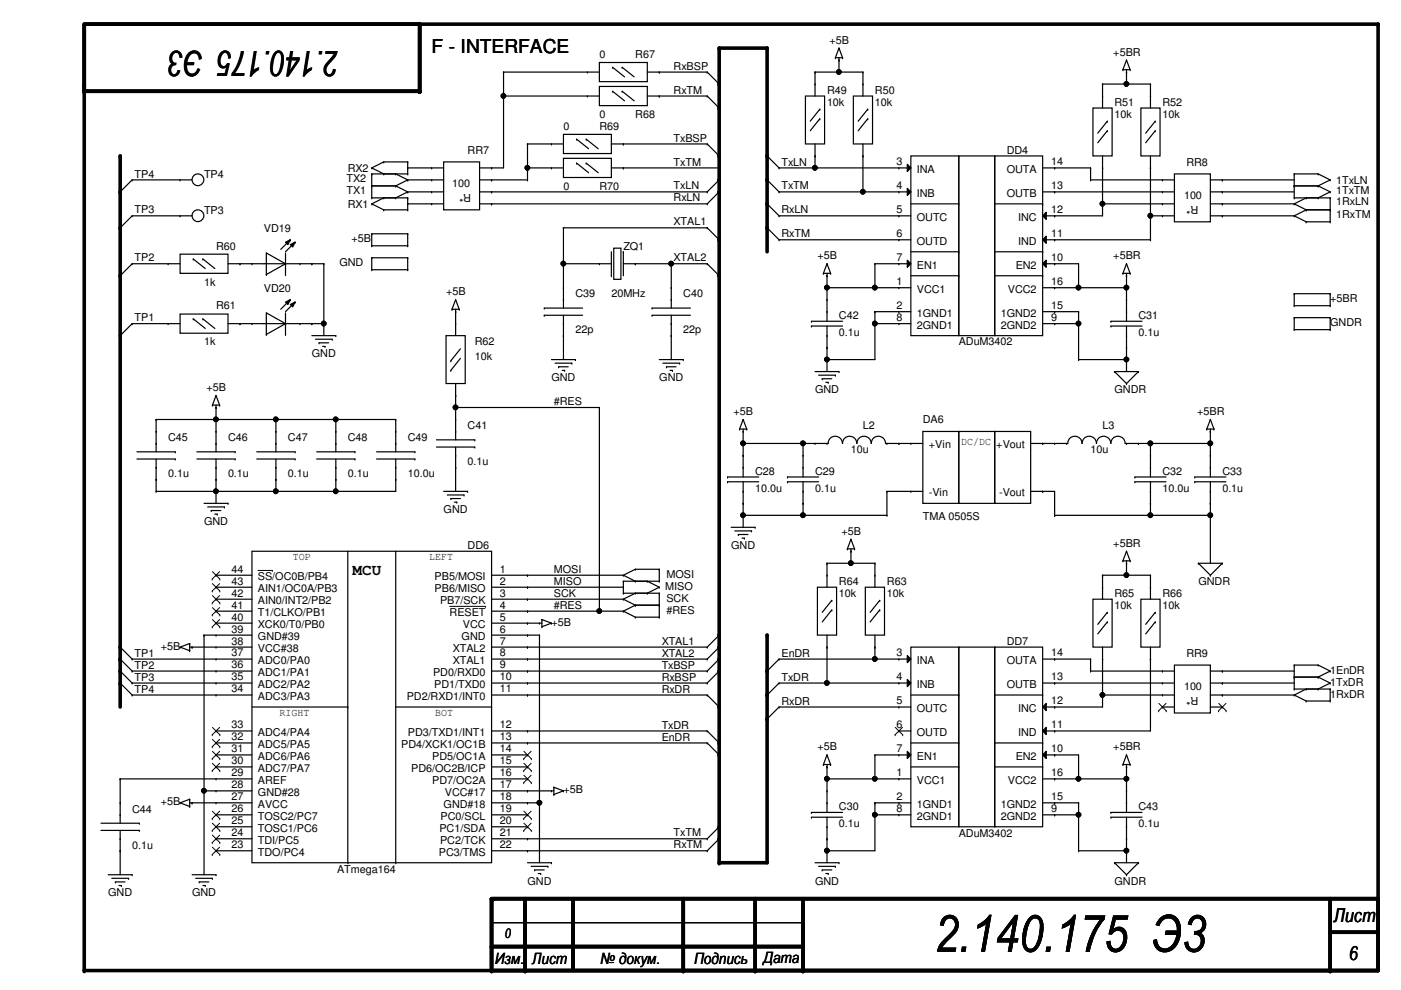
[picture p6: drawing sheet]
<svg xmlns="http://www.w3.org/2000/svg" width="297mm" height="210mm" viewBox="0 0 297 210" stroke-linecap="round" stroke-linejoin="round" font-family="sans-serif">
<g fill="none" stroke="#000" stroke-width=".76">
<path d="M17.9 5.1h274.3v200.7h-274.3v-200.4M89 5.1v14.2h-71.1M25.5 33.1v116.8M162.6 53.4v-43.2h-10.1v172.7h10.1v-48.2M104.2 190.5v15.3M104.5 190.5h187.7M111.3 190.5v15.3M121.5 190.5v15M144.9 190.5v15.3M160.1 190.5v15.3M170.3 190.5v15.3M282 197.7h10.2"/>
<path d="M282 190.5v15.3M104.2 200.7h66.1"/>
</g>
<g fill="#000">
<circle cx="17.9" cy="19.3" r=".38"/>
<circle cx="17.9" cy="17.8" r=".38"/>
<circle cx="89" cy="5.1" r=".38"/>
<circle cx="89" cy="19.3" r=".38"/>
<circle cx="152.5" cy="17.8" r=".38"/>
<circle cx="152.5" cy="10.2" r=".38"/>
<circle cx="162.6" cy="10.2" r=".38"/>
<circle cx="292.2" cy="5.1" r=".38"/>
<circle cx="25.5" cy="33.1" r=".38"/>
<circle cx="152.5" cy="22.9" r=".38"/>
<circle cx="152.5" cy="38.1" r=".38"/>
<circle cx="152.5" cy="33.1" r=".38"/>
<circle cx="162.6" cy="33.1" r=".38"/>
<circle cx="162.6" cy="38.1" r=".38"/>
<circle cx="25.5" cy="58.5" r=".38"/>
<circle cx="25.5" cy="48.3" r=".38"/>
<circle cx="25.5" cy="40.7" r=".38"/>
<circle cx="152.5" cy="50.8" r=".38"/>
<circle cx="152.5" cy="58.5" r=".38"/>
<circle cx="152.5" cy="40.7" r=".38"/>
<circle cx="162.6" cy="43.2" r=".38"/>
<circle cx="162.6" cy="48.3" r=".38"/>
<circle cx="25.5" cy="137.2" r=".38"/>
<circle cx="25.5" cy="139.7" r=".38"/>
<circle cx="152.5" cy="134.7" r=".38"/>
<circle cx="152.5" cy="137.2" r=".38"/>
<circle cx="152.5" cy="139.7" r=".38"/>
<circle cx="162.6" cy="134.7" r=".38"/>
<circle cx="25.5" cy="144.8" r=".38"/>
<circle cx="25.5" cy="142.3" r=".38"/>
<circle cx="152.5" cy="149.9" r=".38"/>
<circle cx="152.5" cy="157.5" r=".38"/>
<circle cx="152.5" cy="142.3" r=".38"/>
<circle cx="162.6" cy="147.4" r=".38"/>
<circle cx="162.6" cy="152.4" r=".38"/>
<circle cx="162.6" cy="142.3" r=".38"/>
<circle cx="152.5" cy="175.3" r=".38"/>
<circle cx="152.5" cy="177.8" r=".38"/>
<circle cx="152.5" cy="160.1" r=".38"/>
<circle cx="104.2" cy="190.5" r=".38"/>
<circle cx="104.5" cy="190.5" r=".38"/>
<circle cx="152.5" cy="182.9" r=".38"/>
<circle cx="282" cy="197.7" r=".38"/>
<circle cx="292.2" cy="190.5" r=".38"/>
<circle cx="17.9" cy="205.8" r=".38"/>
<circle cx="104.2" cy="205.8" r=".38"/>
<circle cx="104.2" cy="200.7" r=".38"/>
<circle cx="111.3" cy="205.8" r=".38"/>
<circle cx="121.5" cy="205.5" r=".38"/>
<circle cx="144.9" cy="205.8" r=".38"/>
<circle cx="160.1" cy="205.8" r=".38"/>
<circle cx="170.3" cy="205.8" r=".38"/>
<circle cx="282" cy="205.8" r=".38"/>
</g>
<g fill="none" stroke="#000" stroke-width=".25">
<path d="M106.8 15.3h.1M106.8 15.3v20.3h-5.1M106.8 15.3h20.3M124.5 15.3h.1M127.1 13.3h10.1v4h-10.1zM127.1 18.3h10.1v4.1h-10.1zM129.9 14.3h.1M129.9 19.3h.1M129.9 14.3l2.5 2M129.9 19.3l2.5 2.1M131.9 14.3h.1M131.9 19.3h.1"/>
<path d="M131.9 14.3l2.5 2M131.9 19.3l2.5 2.1M137.2 15.3h12.7M139.8 15.3h.1M149.9 15.3h.1M149.9 15.3l2.6 2.5M172.8 17.8h.1M172.8 15.3h.1M172.8 15.3h10.2M172.8 15.3v5.1M177.1 12.2h.1M177.1 12.2h1.5"/>
<path d="M177.9 12.7h.1M177.9 10.2h.1M177.9 15.3h.1M177.9 12.2v3.1M177.9 10.2l-.8 2M177.9 10.2l.7 2M178.6 12.2h.1M183 17.8h.1M183 15.3h.1M183 15.3v5.1M233.8 17.8h.1M233.8 17.8v5.1"/>
<path d="M233.8 17.8h10.1M238.1 14.8h.1M238.1 14.8h1.5M238.8 15.3h.1M238.8 12.7h.1M238.8 17.8h.1M238.8 14.8v3M238.8 12.7l-.7 2.1M238.8 12.7l.8 2.1M239.6 14.8h.1M243.9 17.8h.1M243.9 17.8v5.1"/>
<path d="M28 38.1h.1M28 38.1l-2.5 2.6M28 38.1h12.7M38.2 38.1h.1M78.8 39.4h.1M78.8 36.9h.1M78.8 35.6h.1M78.8 39.4h5.1M78.8 36.9v5.1M78.8 36.9h7.6M78.8 35.6l2.6 1.3M81.4 34.3h.1"/>
<path d="M81.4 36.9h.1M81.4 34.3h5M81.4 34.3l-2.6 1.3M83.9 39.4h.1M83.9 36.9h.1M83.9 39.4l2.5 1.3M83.9 36.9l2.5 1.2M86.4 38.1h.1M86.4 36.9h.1M86.4 34.3h.1M86.4 35.6h.1M86.4 34.3v2.6"/>
<path d="M86.4 38.1l-2.5 1.3M86.4 35.6h7.7M86.4 38.1h7.7M91.5 38.1h.1M91.5 35.6h.1M94.1 34.3h7.6v10.2h-7.6zM101.7 38.1h10.1M104.2 35.6h.1M104.2 38.1h.1M106.8 20.4h.1M106.8 20.4h20.3M111.8 30.5h.1"/>
<path d="M111.8 35.6h.1M111.8 38.1h.1M111.8 35.6h7.7M111.8 30.5h7.7M111.8 30.5v7.6M116.9 35.6h.1M116.9 30.5h.1M119.5 33.6h10.1v4h-10.1zM119.5 28.5h10.1v4.1h-10.1zM122.3 34.6h.1M122.3 29.5h.1M122.3 34.6l2.5 2"/>
<path d="M122.3 29.5l2.5 2M124.3 34.6h.1M124.3 29.5h.1M124.3 34.6l2.5 2M124.3 29.5l2.5 2M124.5 20.4h.1M129.6 35.6h22.9v2.5M129.6 30.5h20.3M132.2 35.6h.1M132.2 30.5h.1M137.2 20.4h12.7M139.8 20.4h.1"/>
<path d="M149.9 30.5h.1M149.9 20.4h.1M149.9 30.5l2.6 2.6M149.9 20.4l2.6 2.5M152.5 38.1h.1M152.5 38.1l-2.6 2.6M162.6 33.1h.1M162.6 38.1h.1M162.6 33.1l2.6 2.5M162.6 38.1l2.6 2.6M165.2 35.6h.1M165.2 35.6h27.9"/>
<path d="M170.8 20.4h4v10.1h-4zM172.8 33.1h.1M172.8 35.6h.1M172.8 30.5v5.1M173.8 25.2h.1M173.8 23.2h.1M173.8 25.2l-2 2.5M173.8 23.2l-2 2.5M180.9 20.4h4.1v10.1h-4.1zM183 33.1h.1M183 30.5v10.2M184 25.2h.1"/>
<path d="M184 23.2h.1M184 25.2l-2.1 2.5M184 23.2l-2.1 2.5M190.6 35.6h.1M192.4 34.8l.7 .8-.7 .8zM192.4 39.9l.7 .8-.7 .7zM193.1 33.1h10.2v38.1h-10.2zM203.3 33.1h7.6v38.1h-7.6zM210.9 33.1h10.2v38.1h-10.2zM221.1 35.6h10.1M223.6 35.6h.1M231.2 35.6h.1"/>
<path d="M231.2 38.1h.1M231.2 38.1h17.8M231.2 35.6v2.5M231.7 22.9h4.1v10.2h-4.1zM233.8 35.6h.1M233.8 20.4h.1M233.8 33.1v12.7h-12.7M234.8 27.7h.1M234.8 25.7h.1M234.8 27.7l-2.1 2.6M234.8 25.7l-2.1 2.5M241.9 22.9h4.1v10.2h-4.1z"/>
<path d="M243.9 35.6h.1M243.9 20.4h.1M243.9 33.1v17.7M244.9 27.7h.1M244.9 25.7h.1M244.9 27.7l-2 2.6M244.9 25.7l-2 2.5M246.5 38.1h.1M249 36.9h7.6v10.1h-7.6zM256.6 38.1h17.8M259.2 38.1h.1M274.4 36.9h.1"/>
<path d="M274.4 39.4h.1M274.4 39.4h5.1M274.4 36.9h5.1M274.4 36.9v5.1M279.5 39.4h.1M279.5 36.9h.1M279.5 36.9l2.5 1.2M279.5 39.4l2.5 1.3M282 38.1h.1M282 38.1l-2.5 1.3M25.5 40.7h.1M25.5 48.3h.1"/>
<path d="M25.5 58.5h.1M28 55.9h.1M28 45.8h.1M28 45.8l-2.5 2.5M28 55.9l-2.5 2.6M28 55.9h10.2M28 45.8h12.7M35.6 55.9h.1M38.2 53.9h10.1v4.1h-10.1zM38.2 45.8h.1M41 54.9h.1M41 54.9l2.5 2"/>
<path d="M43 54.9h.1M43 54.9l2.5 2M48.3 55.9h20.4M50.9 55.9h.1M53.4 55.9h.1M56.5 58.2h.1M60.5 51.4l1-.6-.5 1.1zM60.5 55.9h.1M60.5 58.2h.1M60.5 55.9l-4-2.3v4.6M60.5 53.6v4.6M60.5 55.9l-4 2.3"/>
<path d="M61.5 51.9l1.1-.5-.5 1zM61.5 50.8h.1M61.5 50.8l-2 2.1M62.6 51.4h.1M62.6 51.4l-2.1 2M63.6 55.9h.1M66.1 55.9h.1M68.7 55.9h.1M68.7 55.9v15.3M78.8 43.2h.1M78.8 42h.1M78.8 52.1h.1"/>
<path d="M78.8 49.6h.1M78.8 57.2h.1M78.8 54.7h.1M78.8 42h7.6M78.8 43.2l2.6 1.3M78.8 49.6v2.5M78.8 54.7v2.5M78.8 52.1h7.6M78.8 49.6h7.6M78.8 57.2h7.6M78.8 54.7h7.6M81.4 42h.1"/>
<path d="M81.4 44.5h.1M81.4 42l-2.6 1.2M81.4 44.5h5M83.9 42h.1M86.4 44.5h.1M86.4 42h.1M86.4 40.7h.1M86.4 49.6h.1M86.4 52.1h.1M86.4 54.7h.1M86.4 57.2h.1M86.4 43.2h.1"/>
<path d="M86.4 42v2.5M86.4 49.6v2.5M86.4 54.7v2.5M86.4 40.7l-2.5 1.3M86.4 43.2h7.7M86.4 40.7h7.7M91.5 43.2h.1M91.5 40.7h.1M101.7 43.2h48.2M101.7 40.7h48.2M104.2 40.7h.1M104.2 43.2h.1"/>
<path d="M119.5 55.9h.1M119.5 48.3h.1M119.5 55.9h10.1M119.5 48.3v17M119.5 48.3h30.4M127.1 55.9h.1M129.6 58.5h.1M129.6 53.4v5.1M130.1 52.6h1.6v6.6h-1.6zM132.2 53.4h.1M132.2 53.4v5.1M132.2 55.9h17.7"/>
<path d="M134.7 55.9h.1M142.3 55.9h.1M142.3 55.9v9.4M149.9 48.3h.1M149.9 55.9h.1M149.9 43.2h.1M149.9 40.7h.1M149.9 48.3l2.6 2.5M149.9 55.9l2.6 2.6M152.5 40.7l-2.6 2.5M162.6 43.2h.1M162.6 48.3h.1"/>
<path d="M162.6 43.2l2.6 2.6M162.6 48.3l2.6 2.5M165.2 50.8h.1M165.2 40.7h.1M165.2 45.8h.1M165.2 40.7h27.9M165.2 45.8h27.9M165.2 50.8h27.9M174.6 58h.1M174.6 58h1.5M175.3 58.5h.1M175.3 55.9h.1"/>
<path d="M175.3 58v10.1M175.3 55.9l-.7 2.1M175.3 55.9l.8 2.1M176.1 58h.1M183 40.7h.1M185.5 55.9h.1M185.5 55.9h7.6M185.5 55.9v5.1M190.6 40.7h.1M190.6 45.8h.1M190.6 50.8h.1M190.6 55.9h.1"/>
<path d="M192.4 55.2l.7 .7-.7 .8zM193.1 43.2h10.2M193.1 53.4h10.2M193.1 58.5h10.2M203.3 43.2h.1M203.3 53.4h.1M203.3 58.5h.1M210.9 43.2h10.2M210.9 53.4h10.2M210.9 58.5h10.2M221.1 45.8l.7-.8v1.5zM221.1 50.8l.7-.7v1.5z"/>
<path d="M221.1 55.9l.7-.7v1.5zM221.1 43.2h.1M221.1 53.4h.1M221.1 58.5h.1M221.1 55.9h7.6v5.1M221.1 40.7h27.9M221.1 50.8h22.8M223.6 45.8h.1M223.6 50.8h.1M223.6 55.9h.1M223.6 40.7h.1M233.8 43.2h.1"/>
<path d="M233.8 43.2h15.2M238.1 58h.1M238.1 58h1.5M238.8 58.5h.1M238.8 55.9h.1M238.8 58v10.1M238.8 55.9l-.7 2.1M238.8 55.9l.8 2.1M239.6 58h.1M243.9 50.8h.1M243.9 45.8h.1M243.9 45.8h5.1"/>
<path d="M246.5 40.7h.1M246.5 43.2h.1M246.5 45.8h.1M256.6 43.2h17.8M256.6 40.7h17.8M256.6 45.8h17.8M259.2 45.8h.1M259.2 43.2h.1M259.2 40.7h.1M274.4 43.2h.1M274.4 45.8h.1M274.4 42h.1"/>
<path d="M274.4 42h7.6M274.4 43.2l2.5 1.3M274.4 45.8l2.5 1.2M276.9 44.5h.1M276.9 42h.1M276.9 47h.1M276.9 44.5h5.1M276.9 42l-2.5 1.2M276.9 47h5.1M276.9 44.5l-2.5 1.3M279.5 42h.1M282 44.5h.1"/>
<path d="M282 42h.1M282 47h.1M282 40.7h.1M282 42v5M282 40.7l-2.5 1.3M25.5 71.2h.1M28 68.6h.1M28 68.6l-2.5 2.6M28 68.6h10.2M35.6 68.6h.1M38.2 66.6h10.1v4.1h-10.1zM41 67.6h.1"/>
<path d="M41 67.6l2.5 2M43 67.6h.1M43 67.6l2.5 2M48.3 68.6h20.4M50.9 68.6h.1M53.4 68.6h.1M56.5 70.9h.1M60.5 64.1l1-.6-.5 1.1zM60.5 68.6h.1M60.5 70.9h.1M60.5 68.6l-4-2.3v4.6M60.5 68.6l-4 2.3"/>
<path d="M60.5 66.3v4.6M61.5 64.6l1.1-.5-.5 1zM61.5 63.5h.1M61.5 63.5l-2 2.1M62.6 64.1h.1M62.6 64.1l-2.1 2M63.6 68.6h.1M66.1 68.6h.1M66.1 71.2h5.1M66.9 71.9h3.5M67.6 72.7h.1M67.6 72.7h2.1"/>
<path d="M68.4 73.4h.5M68.7 68.6h.1M68.9 73.4h.1M70.4 71.9h.1M71.2 71.2h.1M94.6 71.2h4v10.1h-4zM95.6 76.5h.1M95.6 78.5h.1M95.8 65.6h.1M95.8 65.6h1.6M96.6 66.1h.1M96.6 63.5h.1"/>
<path d="M96.6 68.6h.1M96.6 65.6v5.6M96.6 63.5l-.8 2.1M96.6 63.5l.8 2.1M97.4 65.6h.1M97.6 74l-2 2.5M97.6 76l-2 2.5M115.4 65.3h.1M115.4 66.8h.1M115.4 65.3h8.1M115.4 66.8h8.1M116.9 76.2h5.1"/>
<path d="M117.7 77h3.5M118.4 77.8h.1M118.4 77.8h2.1M119.2 78.5h.5M119.5 63.5h.1M119.5 68.6h.1M119.5 71.2h.1M119.5 61h.1M119.5 66.8v9.4M119.7 78.5h.1M121.2 77h.1M122 76.2h.1"/>
<path d="M138.3 65.3h.1M138.3 66.8h.1M138.3 65.3h8.1M138.3 66.8h8.1M139.8 76.2h5.1M140.5 77h3.6M141.3 77.8h.1M141.3 77.8h2M142.1 78.5h.5M142.3 63.5h.1M142.3 68.6h.1M142.3 71.2h.1"/>
<path d="M142.3 61h.1M142.3 66.8v9.4M142.6 78.5h.1M144.1 77h.1M144.9 76.2h.1M172 69.1h.1M172 68.1h.1M172 69.1h6.6M172 68.1h6.6M172.8 78.8h5.1M173.6 79.5h3.5M175.3 71.2h.1"/>
<path d="M175.3 66.1h.1M175.3 63.5h.1M175.3 73.7h.1M175.3 61h.1M175.3 76.2h.1M175.3 69.1v9.7M175.3 61h17.8M177.1 79.5h.1M177.9 78.8h.1M185.5 61h.1M185.5 66.1h.1M185.5 68.6h.1"/>
<path d="M185.5 66.1v10.1h-10.2M185.5 66.1h7.6M185.5 68.6h7.6M190.6 61h.1M190.6 66.1h.1M190.6 68.6h.1M221.1 61h17.7M221.1 66.1h7.6M221.1 68.6h7.6M223.6 61h.1M223.6 66.1h.1M223.6 68.6h.1"/>
<path d="M228.7 61h.1M228.7 66.1h.1M228.7 76.2h.1M228.7 68.6h.1M228.7 76.2h10.1M228.7 66.1v10.1M235.5 69.1h.1M235.5 68.1h.1M235.5 69.1h6.6M235.5 68.1h6.6M236.3 78.8h.1M236.3 78.8h5.1"/>
<path d="M236.3 78.8l2.5 2.5M238.8 71.2h.1M238.8 66.1h.1M238.8 63.5h.1M238.8 73.7h.1M238.8 61h.1M238.8 76.2h.1M238.8 69.1v9.7M241.4 78.8h.1M241.4 78.8l-2.6 2.5M274.4 64.8h.1M274.4 62.3h.1"/>
<path d="M274.4 69.9h.1M274.4 67.4h.1M274.4 62.3v2.5M274.4 67.4v2.5M274.4 62.3h7.6M274.4 64.8h7.6M274.4 67.4h7.6M274.4 69.9h7.6M282 62.3h.1M282 64.8h.1M282 67.4h.1M282 69.9h.1"/>
<path d="M282 62.3v2.5M282 67.4v2.5M29 97.3h8.2M29 95.8h8.2M33.1 99.1h.1M33.1 94h.1M33.1 91.5h.1M33.1 88.9h.1M33.1 88.9v6.9M33.1 97.3v6.9M33.1 88.9h50.8M37.2 97.3h.1"/>
<path d="M37.2 95.8h.1M41.7 97.3h8.2M41.7 95.8h8.2M45 85.9h.1M45 85.9h1.6M45.8 86.4h.1M45.8 83.9h.1M45.8 99.1h.1M45.8 94h.1M45.8 91.5h.1M45.8 88.9h.1M45.8 85.9v9.9"/>
<path d="M45.8 97.3v9.4M45.8 83.9l-.8 2M45.8 83.9l.8 2M46.6 85.9h.1M49.9 97.3h.1M49.9 95.8h.1M54.4 97.3h8.2M54.4 95.8h8.2M58.5 99.1h.1M58.5 94h.1M58.5 91.5h.1M58.5 88.9h.1"/>
<path d="M58.5 88.9v6.9M58.5 97.3v6.9M62.6 97.3h.1M62.6 95.8h.1M67.1 97.3h8.2M67.1 95.8h8.2M71.2 99.1h.1M71.2 94h.1M71.2 91.5h.1M71.2 88.9h.1M71.2 88.9v6.9M71.2 97.3v6.9"/>
<path d="M75.3 97.3h.1M75.3 95.8h.1M79.8 97.3h8.2M79.8 95.8h8.2M83.9 99.1h.1M83.9 94h.1M83.9 91.5h.1M83.9 88.9h.1M83.9 97.3v6.9h-50.8M83.9 88.9v6.9M88 97.3h.1M88 95.8h.1"/>
<path d="M92.5 94.8h8.2M92.5 93.3h8.2M96.6 83.9h.1M96.6 96.6h.1M96.6 91.5h.1M96.6 88.9h.1M96.6 99.1h.1M96.6 86.4h.1M96.6 81.3v12M96.6 94.8v9.4M96.6 86.4h30.5M100.7 94.8h.1"/>
<path d="M100.7 93.3h.1M127.1 86.4h.1M127.1 86.4v43.2M156.8 91h.1M156.8 91h1.5M157.6 91.5h.1M157.6 88.9h.1M157.6 99.1h.1M157.6 96.6h.1M157.6 94h18a1.5 1.5 0 0 1 1.5-1.5 1.5 1.5 0 0 1 1.5 1.5 1.52 1.52 0 0 1 1.5-1.5 1.52 1.52 0 0 1 1.5 1.5M157.6 94h.1M157.6 91v10.1"/>
<path d="M157.6 88.9l-.8 2.1M157.6 88.9l.7 2.1M158.3 91h.1M170.3 99.1h.1M170.3 96.6h.1M170.3 94h.1M170.3 94v7.1M172.8 94h.1M174.3 80.3h.1M174.3 80.3h2.1M175.1 81.1h.5M175.3 94h.1"/>
<path d="M175.6 81.1h.1M181.7 94a1.5 1.5 0 0 1 1.5-1.5 1.5 1.5 0 0 1 1.5 1.5 1.52 1.52 0 0 1 1.5-1.5 1.52 1.52 0 0 1 1.5 1.5M187.8 94h7.9M188 94h.1M190.6 94h.1M193.1 94h.1M195.7 91.5h7.6v15.2h-7.6zM203.3 91.5h7.6v15.2h-7.6zM210.9 91.5h7.6v15.2h-7.6zM218.5 94h7.9a1.5 1.5 0 0 1 1.5-1.5 1.5 1.5 0 0 1 1.5 1.5M221.1 94h.1M223.6 94h.1"/>
<path d="M226.1 94h.1M229.4 94a1.5 1.5 0 0 1 1.5-1.5 1.5 1.5 0 0 1 1.5 1.5M232.5 94a1.5 1.5 0 0 1 1.5-1.5 1.5 1.5 0 0 1 1.5 1.5M235.5 94a1.5 1.5 0 0 1 1.5-1.5 1.5 1.5 0 0 1 1.5 1.5M238.6 94h18M238.8 81.3h.1M238.8 94h.1M241.4 94h.1M243.9 99.1h.1M243.9 96.6h.1M243.9 94h.1M243.9 94v7.1"/>
<path d="M255.9 91h.1M255.9 91h1.5M256.6 91.5h.1M256.6 88.9h.1M256.6 99.1h.1M256.6 96.6h.1M256.6 94h.1M256.6 91v10.1M256.6 88.9l-.7 2.1M256.6 88.9l.8 2.1M257.4 91h.1M33.1 101.6h.1"/>
<path d="M33.1 104.2h.1M43.3 106.7h5M44 107.5h3.6M44.8 108.2h.1M44.8 108.2h2M45.5 109h.6M45.8 101.6h.1M45.8 104.2h.1M46.1 109h.1M47.6 107.5h.1M48.3 106.7h.1M53.4 116.9h50.8v66h-50.8z"/>
<path d="M58.5 101.6h.1M58.5 104.2h.1M71.2 101.6h.1M71.2 104.2h.1M73.7 116.9v66M83.9 101.6h.1M83.9 116.9v66M94.1 104.2h5M94.8 104.9h3.6M95.6 105.7h.1M95.6 105.7h2M96.3 106.5h.6"/>
<path d="M96.9 106.5h.1M98.4 104.9h.1M99.1 104.2h.1M154.3 102.2h.1M154.3 101.1h.1M154.3 102.2h6.6M154.3 101.1h6.6M155 111.8h5.1M155.8 112.6h3.5M156.5 113.3h.1M156.5 113.3h2.1M157.3 114.1h.5"/>
<path d="M157.6 104.2h.1M157.6 106.7h.1M157.6 109.3h.1M157.6 102.2v9.6M157.6 109.3h30.4M157.8 114.1h.1M159.3 112.6h.1M160.1 111.8h.1M167 102.2h.1M167 101.1h.1M167 102.2h6.6M167 101.1h6.6"/>
<path d="M170.3 104.2h.1M170.3 106.7h.1M170.3 109.3h.1M170.3 102.2v7.1M175.3 119.4h.1M175.3 119.4v5.1M175.3 119.4h10.2M179.7 116.4h.1M179.7 116.4h1.5M180.4 116.9h.1M180.4 114.3h.1M180.4 119.4h.1"/>
<path d="M180.4 116.4v3M180.4 114.3l-.7 2.1M180.4 114.3l.8 2.1M181.2 116.4h.1M185.5 119.4h.1M185.5 119.4v5.1M188 104.2h.1M188 109.3h.1M188 104.2h7.7M188 104.2v5.1M193.1 104.2h.1M218.5 104.2h5.1v5.1"/>
<path d="M221.1 104.2h.1M223.6 109.3h.1M223.6 109.3h33M238.1 118.9h.1M238.1 118.9h1.5M238.8 119.4h.1M238.8 116.9h.1M238.8 118.9v3.1M238.8 116.9l-.7 2M238.8 116.9l.8 2M239.6 118.9h.1M240.6 102.2h.1"/>
<path d="M240.6 101.1h.1M240.6 102.2h6.6M240.6 101.1h6.6M243.9 104.2h.1M243.9 106.7h.1M243.9 109.3h.1M243.9 102.2v7.1M253.3 102.2h.1M253.3 101.1h.1M253.3 102.2h6.6M253.3 101.1h6.6M254.1 119.4h.1"/>
<path d="M254.1 119.4h5.1M254.1 119.4l2.5 2.6M256.6 104.2h.1M256.6 106.7h.1M256.6 109.3h.1M256.6 102.2v17.2M259.2 119.4h.1M259.2 119.4l-2.6 2.6M25.5 137.2h.1M25.5 139.7h.1M25.5 137.2l2.5 2.5M25.5 139.7l2.5 2.6"/>
<path d="M28 139.7h.1M28 139.7h25.4M38.2 137.2h.1M38.2 137.2l2 .8M40.2 138h.1M40.2 136.4h.1M40.2 136.4v1.6M40.2 137.2h13.2M40.2 136.4l-2 .8M40.7 137.2h.1M43.3 134.7h.1M43.3 134.7h10.1"/>
<path d="M43.3 134.7v50.8M45.8 139.7h.1M45.8 137.2h.1M45.8 134.7h.1M45.8 132.1h.1M45.8 129.6h.1M45.8 127h.1M45.8 124.5h.1M45.8 122h.1M45.8 132.1h7.6M45.8 122h7.6M45.8 124.5h7.6"/>
<path d="M45.8 127h7.6M45.8 129.6h7.6M104.2 132.1h10.7M104.2 137.2h45.7M104.2 139.7h45.7M104.2 122h28M104.2 124.5h28M104.2 127h28M104.2 129.6h28M104.2 134.7h10.2M111.8 122h.1M111.8 124.5h.1"/>
<path d="M111.8 127h.1M111.8 129.6h.1M111.8 132.1h.1M111.8 134.7h.1M111.8 137.2h.1M111.8 139.7h.1M114.4 132.1h.1M114.4 134.7h.1M114.4 134.7v48.2M114.9 131.4h.1M114.9 132.9h.1M114.9 131.4v1.5"/>
<path d="M114.9 131.4l2 .7M116.9 132.1h.1M116.9 132.1l-2 .8M127.1 129.6h.1M132.2 122h.1M132.2 127h.1M132.2 123.2h.1M132.2 125.8h.1M132.2 129.6h.1M132.2 123.2h7.6M132.2 122l2.5 1.2M132.2 125.8h7.6"/>
<path d="M132.2 127l2.5 1.3M132.2 123.2v2.6M132.2 129.6l2.5 1.3M134.7 120.7h.1M134.7 123.2h.1M134.7 125.8h.1M134.7 128.3h.1M134.7 130.9h.1M134.7 120.7l-2.5 1.3M134.7 120.7h5.1M134.7 125.8l-2.5 1.2M134.7 128.3h5.1"/>
<path d="M134.7 128.3l-2.5 1.3M134.7 130.9h5.1M137.2 125.8h.1M137.2 123.2h.1M137.2 123.2l2.6 1.3M139.8 120.7h.1M139.8 123.2h.1M139.8 125.8h.1M139.8 128.3h.1M139.8 124.5h.1M139.8 130.9h.1M139.8 120.7v2.5"/>
<path d="M139.8 125.8v5.1M139.8 124.5l-2.6 1.3M149.9 137.2h.1M149.9 139.7h.1M152.5 134.7l-2.6 2.5M152.5 137.2l-2.6 2.5M152.5 139.7l-2.6 2.6M165.2 139.7h.1M165.2 139.7l-2.6 2.6M165.2 139.7h27.9M173.3 124.5h4.1v10.2h-4.1zM175.3 137.2h.1"/>
<path d="M175.3 122h.1M175.3 134.7v10.1M176.4 129.3h.1M176.4 127.3h.1M176.4 129.3l-2.1 2.6M176.4 127.3l-2.1 2.5M183.5 124.5h4v10.2h-4zM185.5 137.2h.1M185.5 122h.1M185.5 139.7h.1M185.5 134.7v5M186.5 129.3h.1"/>
<path d="M186.5 127.3h.1M186.5 129.3l-2 2.6M186.5 127.3l-2 2.5M190.6 139.7h.1M192.4 139l.7 .7-.7 .8zM193.1 137.2h10.2v38.1h-10.2zM203.3 137.2h7.6v38.1h-7.6zM210.9 137.2h10.2v38.1h-10.2zM221.1 139.7h10.1M223.6 139.7h.1M231.2 139.7h.1M231.2 139.7v2.6"/>
<path d="M231.7 127h4.1v10.2h-4.1zM233.8 139.7h.1M233.8 124.5h.1M233.8 122h.1M233.8 122v5M233.8 137.2v12.7h-12.7M233.8 122h10.1M234.8 131.9h.1M234.8 129.8h.1M234.8 131.9l-2.1 2.5M234.8 129.8l-2.1 2.6M238.8 122h.1"/>
<path d="M241.9 127h4.1v10.2h-4.1zM243.9 139.7h.1M243.9 124.5h.1M243.9 122h.1M243.9 122v5M243.9 137.2v17.8h-22.8M244.9 131.9h.1M244.9 129.8h.1M244.9 131.9l-2 2.5M244.9 129.8l-2 2.6M256.6 122h.1M25.5 144.8h.1"/>
<path d="M25.5 142.3h.1M25.5 144.8l2.5 2.6M25.5 142.3l2.5 2.5M28 142.3h.1M28 144.8h.1M28 147.4h.1M28 147.4h25.4M28 144.8h25.4M28 142.3h25.4M45.8 157.5h.1M45.8 155h.1M45.8 147.4h.1"/>
<path d="M45.8 144.8h.1M45.8 142.3h.1M45.8 157.5h7.6M45.8 155h7.6M53.4 149.9h20.3M73.7 149.9h.1M83.9 149.9h20.3M104.2 149.9h.1M104.2 147.4h45.7M104.2 144.8h45.7M104.2 142.3h45.7M104.2 157.5h45.7"/>
<path d="M104.2 155h45.7M111.8 142.3h.1M111.8 144.8h.1M111.8 147.4h.1M111.8 155h.1M111.8 157.5h.1M149.9 147.4h.1M149.9 155h.1M149.9 157.5h.1M149.9 142.3h.1M149.9 144.8h.1M149.9 147.4l2.6 2.5"/>
<path d="M149.9 155l2.6 2.5M149.9 157.5l2.6 2.6M152.5 142.3l-2.6 2.5M162.6 142.3h.1M162.6 147.4h.1M162.6 152.4h.1M165.2 149.9h.1M165.2 144.8h.1M165.2 144.8l-2.6 2.6M165.2 149.9l-2.6 2.5M165.2 149.9h27.9M165.2 144.8h27.9"/>
<path d="M175.3 144.8h.1M190.6 144.8h.1M190.6 149.9h.1M190.6 155h.1M190.6 155h2.5M192.4 144.1l.7 .7-.7 .8zM192.4 159.3l.7 .8-.7 .7zM193.1 147.4h10.2M193.1 157.5h10.2M203.3 147.4h.1M203.3 157.5h.1M210.9 147.4h10.2"/>
<path d="M210.9 157.5h10.2M221.1 149.9l.7-.8v1.6zM221.1 155l.7-.8v1.5zM221.1 147.4h.1M221.1 157.5h.1M221.1 144.8h27.9M223.6 149.9h.1M223.6 155h.1M223.6 144.8h.1M231.2 142.3h.1M231.2 142.3h17.8M233.8 147.4h.1"/>
<path d="M233.8 147.4h15.2M246.5 142.3h.1M246.5 144.8h.1M246.5 147.4h.1M246.5 149.9h.1M246.5 149.9h2.5M249 141h7.6v10.2h-7.6zM256.6 149.9h2.6M256.6 147.4h17.8M256.6 144.8h17.8M256.6 142.3h17.8M259.2 149.9h.1"/>
<path d="M259.2 147.4h.1M259.2 144.8h.1M259.2 142.3h.1M274.4 147.4h.1M274.4 143.6h.1M274.4 146.1h.1M274.4 141h.1M274.4 141v5.1M274.4 147.4l2.5 1.2M274.4 146.1h7.6M274.4 143.6h5.1M274.4 141h5.1"/>
<path d="M276.9 148.6h.1M276.9 146.1h.1M276.9 148.6h5.1M276.9 146.1l-2.5 1.3M279.5 146.1h.1M279.5 143.6h.1M279.5 141h.1M279.5 143.6l2.5 1.2M279.5 141l2.5 1.3M282 148.6h.1M282 146.1h.1M282 144.8h.1"/>
<path d="M282 142.3h.1M282 146.1v2.5M282 144.8l-2.5 1.3M282 142.3l-2.5 1.3M21.4 176.1h8.1M21.4 174.5h8.1M25.5 177.8h.1M25.5 172.8h.1M25.5 170.2h.1M25.5 165.1h.1M25.5 165.1h27.9M25.5 165.1v9.4"/>
<path d="M25.5 176.1v9.4M29.5 176.1h.1M29.5 174.5h.1M38.2 170.2h.1M38.2 170.2l2 .8M40.2 171h.1M40.2 169.5h.1M40.2 169.5v1.5M40.2 170.2h13.2M40.2 169.5l-2 .7M40.7 170.2h.1M43.3 167.7h.1"/>
<path d="M43.3 167.7h10.1M45.8 177.8h.1M45.8 175.3h.1M45.8 172.8h.1M45.8 170.2h.1M45.8 167.7h.1M45.8 165.1h.1M45.8 162.6h.1M45.8 160.1h.1M45.8 162.6h7.6M45.8 160.1h7.6M45.8 172.8h7.6"/>
<path d="M45.8 177.8h7.6M45.8 175.3h7.6M104.2 167.7h13.2M104.2 170.2h10.2M104.2 162.6h7.6M104.2 160.1h7.6M104.2 165.1h7.6M104.2 172.8h7.6M104.2 177.8h45.7M104.2 175.3h7.6M111.8 160.1h.1M111.8 162.6h.1"/>
<path d="M111.8 165.1h.1M111.8 167.7h.1M111.8 170.2h.1M111.8 172.8h.1M111.8 175.3h.1M111.8 177.8h.1M114.4 170.2h.1M116.9 167.7h.1M117.4 166.9h.1M117.4 168.4h.1M117.4 166.9v1.5M117.4 166.9l2.1 .8"/>
<path d="M119.5 167.7h.1M119.5 167.7l-2.1 .7M149.9 177.8h.1M152.5 175.3l-2.6 2.5M152.5 177.8l-2.6 2.6M172 173.3h.1M172 172.3h.1M172 173.3h6.6M172 172.3h6.6M174.6 162.1h.1M174.6 162.1h1.5M175.3 162.6h.1"/>
<path d="M175.3 160.1h.1M175.3 175.3h.1M175.3 170.2h.1M175.3 167.7h.1M175.3 177.8h.1M175.3 165.1h.1M175.3 162.1v10.2M175.3 173.3v9.6M175.3 160.1l-.7 2M175.3 160.1l.8 2M175.3 165.1h17.8M176.1 162.1h.1"/>
<path d="M185.5 160.1h.1M185.5 165.1h.1M185.5 170.2h.1M185.5 172.8h.1M185.5 170.2h7.6M185.5 160.1v5M185.5 170.2v10.2h-10.2M185.5 160.1h7.6M185.5 172.8h7.6M190.6 160.1h.1M190.6 165.1h.1M190.6 170.2h.1"/>
<path d="M190.6 172.8h.1M193.1 162.6h10.2M203.3 162.6h.1M210.9 162.6h10.2M221.1 160.1l.7-.8v1.5zM221.1 162.6h.1M221.1 170.2h7.6M221.1 160.1h7.6v5M221.1 165.1h17.7M221.1 172.8h7.6M223.6 165.1h.1M223.6 170.2h.1"/>
<path d="M223.6 172.8h.1M223.6 160.1h.1M228.7 165.1h.1M228.7 170.2h.1M228.7 172.8h.1M228.7 170.2v10.2M235.5 173.3h.1M235.5 172.3h.1M235.5 173.3h6.6M235.5 172.3h6.6M238.1 162.1h.1M238.1 162.1h1.5"/>
<path d="M238.8 162.6h.1M238.8 160.1h.1M238.8 175.3h.1M238.8 170.2h.1M238.8 167.7h.1M238.8 177.8h.1M238.8 165.1h.1M238.8 162.1v10.2M238.8 173.3v9.6M238.8 160.1l-.7 2M238.8 160.1l.8 2M239.6 162.1h.1"/>
<path d="M22.9 185.5h5.1M23.7 186.2h3.6M24.5 187h.1M24.5 187h2M25.2 187.7h.5M25.5 180.4h.1M25.7 187.7h.1M27.3 186.2h.1M28 185.5h.1M40.7 185.5h5.1M41.5 186.2h3.5M42.2 187h.1"/>
<path d="M42.2 187h2.1M43 187.7h.5M43.5 187.7h.1M45 186.2h.1M45.8 185.5h.1M45.8 180.4h.1M45.8 180.4h7.6M73.7 182.9h.1M83.9 182.9h.1M104.2 195.6h.1M104.2 191.3h.1M104.2 195.6h66.1"/>
<path d="M104.2 190.8v.5M104.2 180.4h45.7M111.8 180.4h.1M111.8 182.9h5.1M112.6 183.7h3.6M113.4 184.4h.1M113.4 184.4h2M114.1 185.2h.5M114.6 185.2h.1M116.2 183.7h.1M116.9 182.9h.1M149.9 180.4h.1"/>
<path d="M172.8 182.9h5.1M173.6 183.7h3.5M174.3 184.4h.1M174.3 184.4h2.1M175.1 185.2h.5M175.3 180.4h.1M175.6 185.2h.1M177.1 183.7h.1M177.9 182.9h.1M228.7 180.4h.1M228.7 180.4h10.1M236.3 182.9h.1"/>
<path d="M236.3 182.9h5.1M236.3 182.9l2.5 2.6M238.8 185.5h.1M238.8 180.4h.1M241.4 182.9h.1M241.4 182.9l-2.6 2.6"/>
<circle cx="177.9" cy="15.3" r=".49"/>
<circle cx="238.8" cy="17.8" r=".49"/>
<circle cx="42" cy="38.1" r="1.25"/>
<circle cx="106.7" cy="20.3" r=".49"/>
<circle cx="111.8" cy="35.6" r=".49"/>
<circle cx="172.8" cy="35.6" r=".49"/>
<circle cx="42" cy="45.7" r="1.25"/>
<circle cx="119.4" cy="55.9" r=".49"/>
<circle cx="142.3" cy="55.9" r=".49"/>
<circle cx="182.9" cy="40.7" r=".49"/>
<circle cx="233.7" cy="43.2" r=".49"/>
<circle cx="243.9" cy="45.7" r=".49"/>
<circle cx="68.6" cy="68.6" r=".49"/>
<circle cx="175.3" cy="76.2" r=".49"/>
<circle cx="175.3" cy="61" r=".49"/>
<circle cx="185.5" cy="61" r=".49"/>
<circle cx="185.5" cy="68.6" r=".49"/>
<circle cx="228.7" cy="61" r=".49"/>
<circle cx="228.7" cy="68.6" r=".49"/>
<circle cx="238.8" cy="61" r=".49"/>
<circle cx="238.8" cy="76.2" r=".49"/>
<circle cx="45.8" cy="88.9" r=".49"/>
<circle cx="58.5" cy="88.9" r=".49"/>
<circle cx="71.2" cy="88.9" r=".49"/>
<circle cx="96.6" cy="86.4" r=".49"/>
<circle cx="157.5" cy="94" r=".49"/>
<circle cx="170.2" cy="94" r=".49"/>
<circle cx="243.9" cy="94" r=".49"/>
<circle cx="256.6" cy="94" r=".49"/>
<circle cx="45.8" cy="104.2" r=".49"/>
<circle cx="58.5" cy="104.2" r=".49"/>
<circle cx="71.2" cy="104.2" r=".49"/>
<circle cx="157.5" cy="109.2" r=".49"/>
<circle cx="170.2" cy="109.2" r=".49"/>
<circle cx="180.4" cy="119.4" r=".49"/>
<circle cx="243.9" cy="109.2" r=".49"/>
<circle cx="256.6" cy="109.2" r=".49"/>
<circle cx="127.1" cy="129.6" r=".49"/>
<circle cx="185.5" cy="139.7" r=".49"/>
<circle cx="238.8" cy="121.9" r=".49"/>
<circle cx="175.3" cy="144.8" r=".49"/>
<circle cx="233.7" cy="147.3" r=".49"/>
<circle cx="43.2" cy="167.7" r=".49"/>
<circle cx="114.4" cy="170.2" r=".49"/>
<circle cx="175.3" cy="165.1" r=".49"/>
<circle cx="185.5" cy="172.7" r=".49"/>
<circle cx="185.5" cy="165.1" r=".49"/>
<circle cx="228.7" cy="165.1" r=".49"/>
<circle cx="228.7" cy="172.7" r=".49"/>
<circle cx="238.8" cy="165.1" r=".49"/>
<circle cx="175.3" cy="180.4" r=".49"/>
<circle cx="238.8" cy="180.4" r=".49"/>
</g>
<g fill="#000">
<path d="M192.4 34.8l.7 .8-.7 .8zM192.4 39.9l.7 .8-.7 .7zM192.4 55.2l.7 .7-.7 .8zM221.1 45.8l.7-.8v1.5zM221.1 50.8l.7-.7v1.5zM221.1 55.9l.7-.7v1.5zM192.4 139l.7 .7-.7 .8zM192.4 144.1l.7 .7-.7 .8zM221.1 149.9l.7-.8v1.6zM221.1 155l.7-.8v1.5zM192.4 159.3l.7 .8-.7 .7zM221.1 160.1l.7-.8v1.5z"/>
<path d="M60.5 51.4l1-.6-.5 1.1z" fill-rule="evenodd"/>
<path d="M61.5 51.9l1.1-.5-.5 1z" fill-rule="evenodd"/>
<path d="M60.5 64.1l1-.6-.5 1.1z" fill-rule="evenodd"/>
<path d="M61.5 64.6l1.1-.5-.5 1z" fill-rule="evenodd"/>
<circle cx="177.9" cy="15.3" r=".49"/>
<circle cx="238.8" cy="17.8" r=".49"/>
<circle cx="106.7" cy="20.3" r=".49"/>
<circle cx="111.8" cy="35.6" r=".49"/>
<circle cx="172.8" cy="35.6" r=".49"/>
<circle cx="119.4" cy="55.9" r=".49"/>
<circle cx="142.3" cy="55.9" r=".49"/>
<circle cx="182.9" cy="40.7" r=".49"/>
<circle cx="233.7" cy="43.2" r=".49"/>
<circle cx="243.9" cy="45.7" r=".49"/>
<circle cx="68.6" cy="68.6" r=".49"/>
<circle cx="175.3" cy="76.2" r=".49"/>
<circle cx="175.3" cy="61" r=".49"/>
<circle cx="185.5" cy="61" r=".49"/>
<circle cx="185.5" cy="68.6" r=".49"/>
<circle cx="228.7" cy="61" r=".49"/>
<circle cx="228.7" cy="68.6" r=".49"/>
<circle cx="238.8" cy="61" r=".49"/>
<circle cx="238.8" cy="76.2" r=".49"/>
<circle cx="45.8" cy="88.9" r=".49"/>
<circle cx="58.5" cy="88.9" r=".49"/>
<circle cx="71.2" cy="88.9" r=".49"/>
<circle cx="96.6" cy="86.4" r=".49"/>
<circle cx="157.5" cy="94" r=".49"/>
<circle cx="170.2" cy="94" r=".49"/>
<circle cx="243.9" cy="94" r=".49"/>
<circle cx="256.6" cy="94" r=".49"/>
<circle cx="45.8" cy="104.2" r=".49"/>
<circle cx="58.5" cy="104.2" r=".49"/>
<circle cx="71.2" cy="104.2" r=".49"/>
<circle cx="157.5" cy="109.2" r=".49"/>
<circle cx="170.2" cy="109.2" r=".49"/>
<circle cx="180.4" cy="119.4" r=".49"/>
<circle cx="243.9" cy="109.2" r=".49"/>
<circle cx="256.6" cy="109.2" r=".49"/>
<circle cx="127.1" cy="129.6" r=".49"/>
<circle cx="185.5" cy="139.7" r=".49"/>
<circle cx="238.8" cy="121.9" r=".49"/>
<circle cx="175.3" cy="144.8" r=".49"/>
<circle cx="233.7" cy="147.3" r=".49"/>
<circle cx="43.2" cy="167.7" r=".49"/>
<circle cx="114.4" cy="170.2" r=".49"/>
<circle cx="175.3" cy="165.1" r=".49"/>
<circle cx="185.5" cy="172.7" r=".49"/>
<circle cx="185.5" cy="165.1" r=".49"/>
<circle cx="228.7" cy="165.1" r=".49"/>
<circle cx="228.7" cy="172.7" r=".49"/>
<circle cx="238.8" cy="165.1" r=".49"/>
<circle cx="175.3" cy="180.4" r=".49"/>
<circle cx="238.8" cy="180.4" r=".49"/>
</g>
<g fill="none" stroke="#000" stroke-width=".21">
<path d="M45 132.9h.1M45 130.4h.1M45 127.8h.1M45 125.3h.1M45 122.8h.1M45 131.4l1.6 1.5M45 128.8l1.6 1.6M45 126.3l1.6 1.5M45 123.7l1.6 1.6M45 121.2l1.6 1.6M46.6 131.4l-1.6 1.5M46.6 128.8l-1.6 1.6"/>
<path d="M46.6 126.3l-1.6 1.5M46.6 123.7l-1.6 1.6M46.6 121.2l-1.6 1.6M46.6 132.9h.1M46.6 130.4h.1M46.6 127.8h.1M46.6 125.3h.1M46.6 122.8h.1M54.7 120.9h3M57.7 120.9h.1M95.3 128.6h7.7M103 128.6h.1"/>
<path d="M45 158.3h.1M45 155.8h.1M45 159.3l1.6 1.6M45 156.8l1.6 1.5M45 154.2l1.6 1.6M46.6 159.3l-1.6 1.6M46.6 156.8l-1.6 1.5M46.6 154.2l-1.6 1.6M46.6 158.3h.1M46.6 155.8h.1M111.1 159.3l1.5 1.6M112.6 159.3l-1.6 1.6"/>
<path d="M189.8 155.8h.1M189.8 154.2l1.6 1.6M191.3 154.2l-1.5 1.6M191.4 155.8h.1M245.7 150.7h.1M245.7 149.1l1.6 1.6M247.2 149.1l-1.5 1.6M247.3 150.7h.1M258.4 150.7h.1M258.4 149.1l1.6 1.6M259.9 149.1l-1.5 1.6M260 150.7h.1"/>
<path d="M45 178.6h.1M45 176.1h.1M45 173.6h.1M45 163.4h.1M45 160.9h.1M45 179.6l1.6 1.6M45 177.1l1.6 1.5M45 174.5l1.6 1.6M45 172l1.6 1.6M45 161.8l1.6 1.6M46.6 179.6l-1.6 1.6M46.6 177.1l-1.6 1.5"/>
<path d="M46.6 174.5l-1.6 1.6M46.6 172l-1.6 1.6M46.6 161.8l-1.6 1.6M46.6 178.6h.1M46.6 176.1h.1M46.6 173.6h.1M46.6 163.4h.1M46.6 160.9h.1M111 160.9h.1M111 163.4h.1M111 165.9h.1M111 173.6h.1"/>
<path d="M111 176.1h.1M111.1 161.8l1.5 1.6M111.1 164.4l1.5 1.5M111.1 172l1.5 1.6M111.1 174.5l1.5 1.6M112.6 161.8l-1.6 1.6M112.6 164.4l-1.6 1.5M112.6 172l-1.6 1.6M112.6 174.5l-1.6 1.6M112.6 160.9h.1M112.6 163.4h.1M112.6 165.9h.1"/>
<path d="M112.6 173.6h.1M112.6 176.1h.1M45 181.2h.1M46.6 181.2h.1"/>
</g>
<text font-size="10.9" x="198.1" y="201.8">2.140.175 Э3</text>
<text font-size="7.4" x="71.9" y="10.8" transform="rotate(180 71.9 10.8)">2.140.175 Э3</text>
<g font-size="4.1">
<text x="91.5" y="11.3">F - INTERFACE</text>
<text x="282.8" y="195.6">Лист</text>
<text x="286" y="203.5">6</text>
</g>
<g font-size="3.3">
<text x="74.8" y="121.9">MCU</text>
<text x="105" y="204.3">Изм. Лист</text>
<text x="127.3" y="204.3">№ докум.</text>
<text x="147.1" y="204.3">Подпись</text>
<text x="161.9" y="204.1">Дата</text>
</g>
<text font-size="2.8" x="107" y="199">0</text>
<g font-size="2.3">
<text x="175.8" y="9.2">+5B</text>
<text x="236" y="11.8">+5BR</text>
<text x="127.1" y="12.3">0</text>
<text x="134.7" y="12.3">R67</text>
<text x="142.8" y="14.8">RxBSP</text>
<text x="142.8" y="19.9">RxTM</text>
<text x="175.3" y="19.9">R49</text>
<text x="175.3" y="22.4">10k</text>
<text x="185.5" y="19.9">R50</text>
<text x="185.5" y="22.4">10k</text>
<text x="236.3" y="22.4">R51</text>
<text x="246.5" y="22.4">R52</text>
<text x="119.5" y="27.5">0</text>
<text x="127.1" y="25">0</text>
<text x="127.1" y="27.5">R69</text>
<text x="134.7" y="25">R68</text>
<text x="236.3" y="25">10k</text>
<text x="246.5" y="25">10k</text>
<text x="99.1" y="32.6">RR7</text>
<text x="142.8" y="30">TxBSP</text>
<text x="142.8" y="35.1">TxTM</text>
<text x="165.7" y="35.1">TxLN</text>
<text x="190.1" y="35.1">3</text>
<text x="213.4" y="32.6">DD4</text>
<text x="222.8" y="35.1">14</text>
<text x="251.5" y="35.1">RR8</text>
<text x="28.5" y="37.6">TP4</text>
<text x="43.3" y="37.7">TP4</text>
<text x="73.5" y="41.2">TX1</text>
<text x="73.5" y="38.7">TX2</text>
<text x="73.7" y="36.4">RX2</text>
<text x="95.8" y="39.7">100</text>
<text x="99.9" y="41.1" transform="rotate(180 99.9 41.1)">R*</text>
<text x="119.5" y="40.2">0</text>
<text x="127.1" y="40.2">R70</text>
<text x="142.8" y="40.2">TxLN</text>
<text x="165.7" y="40.2">TxTM</text>
<text x="190.1" y="40.1">4</text>
<text x="194.4" y="36.7">INA</text>
<text x="194.4" y="41.7">INB</text>
<text x="213.4" y="41.7">OUTB</text>
<text x="213.4" y="36.7">OUTA</text>
<text x="222.8" y="40.1">13</text>
<text x="283.3" y="38.9">1TxLN</text>
<text x="283.3" y="41.2">1TxTM</text>
<text x="28.5" y="45.3">TP3</text>
<text x="43.3" y="45.3">TP3</text>
<text x="73.7" y="44">RX1</text>
<text x="142.8" y="42.7">RxLN</text>
<text x="142.8" y="47.8">XTAL1</text>
<text x="165.7" y="45.3">RxLN</text>
<text x="190.1" y="45.2">5</text>
<text x="194.4" y="46.8">OUTC</text>
<text x="215.9" y="46.8">INC</text>
<text x="222.8" y="45.2">12</text>
<text x="251" y="42.2">100</text>
<text x="254.1" y="43.7" transform="rotate(180 254.1 43.7)">R*</text>
<text x="283.3" y="43.5">1RxLN</text>
<text x="283.3" y="46.3">1RxTM</text>
<text x="45.8" y="52.9">R60</text>
<text x="56" y="49.1">VD19</text>
<text x="74.5" y="51.4">+5B</text>
<text x="132.2" y="52.9">ZQ1</text>
<text x="165.7" y="50.3">RxTM</text>
<text x="190.1" y="50.3">6</text>
<text x="194.4" y="51.9">OUTD</text>
<text x="215.9" y="51.9">IND</text>
<text x="222.8" y="50.3">11</text>
<text x="28.5" y="55.4">TP2</text>
<text x="72" y="56.5">GND</text>
<text x="142.8" y="55.4">XTAL2</text>
<text x="173.3" y="54.9">+5B</text>
<text x="190.1" y="55.4">7</text>
<text x="194.4" y="57">EN1</text>
<text x="215.3" y="57">EN2</text>
<text x="222.8" y="55.4">10</text>
<text x="236" y="54.9">+5BR</text>
<text x="43.3" y="60.5">1k</text>
<text x="45.8" y="65.6">R61</text>
<text x="56" y="61.8">VD20</text>
<text x="94.6" y="62.6">+5B</text>
<text x="122" y="63.1">C39</text>
<text x="129.6" y="63.1">20MHz</text>
<text x="144.9" y="63.1">C40</text>
<text x="190.1" y="60.5">1</text>
<text x="190.1" y="65.5">2</text>
<text x="194.4" y="62.1">VCC1</text>
<text x="213.7" y="62.1">VCC2</text>
<text x="222.8" y="60.5">16</text>
<text x="222.8" y="65.5">15</text>
<text x="282" y="64.1">+5BR</text>
<text x="28.5" y="68.1">TP1</text>
<text x="122" y="70.7">22p</text>
<text x="144.9" y="70.7">22p</text>
<text x="177.9" y="67.6">C42</text>
<text x="177.9" y="71.2">0.1u</text>
<text x="190.1" y="68.1">8</text>
<text x="194.4" y="67.1">1GND1</text>
<text x="194.4" y="69.7">2GND1</text>
<text x="212.2" y="67.1">1GND2</text>
<text x="212.2" y="69.7">2GND2</text>
<text x="222.8" y="68.1">9</text>
<text x="241.4" y="67.6">C31</text>
<text x="241.4" y="71.2">0.1u</text>
<text x="282" y="69.2">GNDR</text>
<text x="43.3" y="73.2">1k</text>
<text x="66.1" y="75.8">GND</text>
<text x="100.7" y="73.2">R62</text>
<text x="100.7" y="76.3">10k</text>
<text x="203.3" y="73.2">ADuM3402</text>
<text x="43.8" y="82.9">+5B</text>
<text x="116.9" y="80.9">GND</text>
<text x="139.8" y="80.9">GND</text>
<text x="172.8" y="83.4">GND</text>
<text x="236.3" y="83.4">GNDR</text>
<text x="117.4" y="85.9">#RES</text>
<text x="155.5" y="88">+5B</text>
<text x="195.7" y="89.7">DA6</text>
<text x="253.8" y="88">+5BR</text>
<text x="35.6" y="93.6">C45</text>
<text x="48.3" y="93.6">C46</text>
<text x="61" y="93.6">C47</text>
<text x="73.7" y="93.6">C48</text>
<text x="86.4" y="93.6">C49</text>
<text x="99.1" y="91">C41</text>
<text x="183" y="91">L2</text>
<text x="196.9" y="95.1">+Vin</text>
<text x="203.8" y="94.4">DC/DC</text>
<text x="211.2" y="95.1">+Vout</text>
<text x="233.8" y="91">L3</text>
<text x="35.6" y="101.2">0.1u</text>
<text x="48.3" y="101.2">0.1u</text>
<text x="61" y="101.2">0.1u</text>
<text x="73.7" y="101.2">0.1u</text>
<text x="86.4" y="101.2">10.0u</text>
<text x="99.1" y="98.6">0.1u</text>
<text x="160.1" y="100.7">C28</text>
<text x="172.8" y="100.7">C29</text>
<text x="180.4" y="96.1">10u</text>
<text x="231.2" y="96.1">10u</text>
<text x="246.5" y="100.7">C32</text>
<text x="259.2" y="100.7">C33</text>
<text x="160.1" y="104.2">10.0u</text>
<text x="172.8" y="104.2">0.1u</text>
<text x="196.9" y="105.2">-Vin</text>
<text x="211.8" y="105.2">-Vout</text>
<text x="246.5" y="104.2">10.0u</text>
<text x="259.2" y="104.2">0.1u</text>
<text x="43.3" y="111.3">GND</text>
<text x="94.1" y="108.8">GND</text>
<text x="178.4" y="113.4">+5B</text>
<text x="195.7" y="110.3">TMA 0505S</text>
<text x="62.1" y="118.7">TOP</text>
<text x="91" y="118.7">LEFT</text>
<text x="99.1" y="116.4">DD6</text>
<text x="155" y="116.4">GND</text>
<text x="236" y="115.9">+5BR</text>
<text x="49.1" y="121.4">44</text>
<text x="49.1" y="124">43</text>
<text x="54.7" y="125.6">AIN1/OC0A/PB3</text>
<text x="54.7" y="123">SS/OC0B/PB4</text>
<text x="92.2" y="123">PB5/MOSI</text>
<text x="92.2" y="125.6">PB6/MISO</text>
<text x="106" y="121.4">1</text>
<text x="106" y="124">2</text>
<text x="117.4" y="121.5">MOSI</text>
<text x="117.4" y="124">MISO</text>
<text x="141.1" y="125.1">MISO</text>
<text x="141.3" y="122.5">MOSI</text>
<text x="177.9" y="124">R64</text>
<text x="188" y="124">R63</text>
<text x="254.1" y="124">GNDR</text>
<text x="49.1" y="131.6">40</text>
<text x="49.1" y="129">41</text>
<text x="49.1" y="126.5">42</text>
<text x="54.7" y="130.6">T1/CLKO/PB1</text>
<text x="54.7" y="128.1">AIN0/INT2/PB2</text>
<text x="93.3" y="128.1">PB7/SCK</text>
<text x="95.3" y="130.6">RESET</text>
<text x="106" y="131.6">5</text>
<text x="106" y="129">4</text>
<text x="106" y="126.5">3</text>
<text x="117.4" y="129.1">#RES</text>
<text x="117.4" y="126.5">SCK</text>
<text x="141.3" y="127.6">SCK</text>
<text x="141.3" y="130.1">#RES</text>
<text x="177.9" y="126.6">10k</text>
<text x="188" y="126.6">10k</text>
<text x="236.3" y="126.6">R65</text>
<text x="236.3" y="129.1">10k</text>
<text x="246.5" y="126.6">R66</text>
<text x="246.5" y="129.1">10k</text>
<text x="34.1" y="137.8">+5B</text>
<text x="49.1" y="136.7">38</text>
<text x="49.1" y="134.1">39</text>
<text x="54.7" y="135.7">GND#39</text>
<text x="54.7" y="133.2">XCK0/T0/PB0</text>
<text x="97.9" y="135.7">GND</text>
<text x="98.1" y="133.2">VCC</text>
<text x="106" y="134.1">6</text>
<text x="106" y="136.7">7</text>
<text x="116.9" y="132.7">+5B</text>
<text x="140.3" y="136.7">XTAL1</text>
<text x="213.4" y="136.7">DD7</text>
<text x="28.5" y="139.2">TP1</text>
<text x="28.5" y="141.8">TP2</text>
<text x="49.1" y="141.7">36</text>
<text x="49.1" y="139.2">37</text>
<text x="54.7" y="143.3">ADC1/PA1</text>
<text x="54.7" y="140.8">ADC0/PA0</text>
<text x="54.7" y="138.3">VCC#38</text>
<text x="91.8" y="143.3">PD0/RXD0</text>
<text x="96" y="138.3">XTAL2</text>
<text x="96" y="140.8">XTAL1</text>
<text x="106" y="141.7">9</text>
<text x="106" y="139.2">8</text>
<text x="140.3" y="139.2">XTAL2</text>
<text x="140.3" y="141.8">TxBSP</text>
<text x="165.7" y="139.2">EnDR</text>
<text x="190.1" y="139.2">3</text>
<text x="194.4" y="140.8">INA</text>
<text x="213.4" y="140.8">OUTA</text>
<text x="222.8" y="139.2">14</text>
<text x="251.5" y="139.3">RR9</text>
<text x="282" y="142.8">1EnDR</text>
<text x="28.5" y="144.3">TP3</text>
<text x="28.5" y="146.9">TP4</text>
<text x="49.1" y="146.8">34</text>
<text x="49.1" y="144.3">35</text>
<text x="54.7" y="148.4">ADC3/PA3</text>
<text x="54.7" y="145.9">ADC2/PA2</text>
<text x="86.2" y="148.4">PD2/RXD1/INT0</text>
<text x="92.1" y="145.9">PD1/TXD0</text>
<text x="106" y="144.3">10</text>
<text x="106" y="146.8">11</text>
<text x="140.3" y="146.9">RxDR</text>
<text x="140.3" y="144.3">RxBSP</text>
<text x="165.7" y="149.4">RxDR</text>
<text x="165.7" y="144.3">TxDR</text>
<text x="190.1" y="144.3">4</text>
<text x="190.1" y="149.4">5</text>
<text x="194.4" y="145.9">INB</text>
<text x="213.4" y="145.9">OUTB</text>
<text x="222.8" y="149.4">12</text>
<text x="222.8" y="144.3">13</text>
<text x="251" y="146.4">100</text>
<text x="254.1" y="147.8" transform="rotate(180 254.1 147.8)">R*</text>
<text x="282" y="147.9">1RxDR</text>
<text x="282" y="145.4">1TxDR</text>
<text x="49.1" y="154.4">33</text>
<text x="59.3" y="151.8">RIGHT</text>
<text x="92.3" y="151.8">BOT</text>
<text x="106" y="154.4">12</text>
<text x="140.3" y="154.5">TxDR</text>
<text x="190.1" y="154.4">6</text>
<text x="194.4" y="151">OUTC</text>
<text x="215.9" y="151">INC</text>
<text x="222.8" y="154.4">11</text>
<text x="49.1" y="159.5">31</text>
<text x="49.1" y="157">32</text>
<text x="54.7" y="161.1">ADC6/PA6</text>
<text x="54.7" y="158.6">ADC5/PA5</text>
<text x="54.7" y="156">ADC4/PA4</text>
<text x="85.1" y="158.6">PD4/XCK1/OC1B</text>
<text x="86.5" y="156">PD3/TXD1/INT1</text>
<text x="91.6" y="161.1">PD5/OC1A</text>
<text x="106" y="157">13</text>
<text x="106" y="159.5">14</text>
<text x="140.3" y="157">EnDR</text>
<text x="173.3" y="159.1">+5B</text>
<text x="190.1" y="159.5">7</text>
<text x="194.4" y="156">OUTD</text>
<text x="194.4" y="161.1">EN1</text>
<text x="215.3" y="161.1">EN2</text>
<text x="215.9" y="156">IND</text>
<text x="222.8" y="159.5">10</text>
<text x="236" y="159.1">+5BR</text>
<text x="49.1" y="167.1">28</text>
<text x="49.1" y="164.6">29</text>
<text x="49.1" y="162.1">30</text>
<text x="54.7" y="166.2">AREF</text>
<text x="54.7" y="163.7">ADC7/PA7</text>
<text x="87.2" y="163.7">PD6/OC2B/ICP</text>
<text x="91.6" y="166.2">PD7/OC2A</text>
<text x="106" y="162.1">15</text>
<text x="106" y="164.6">16</text>
<text x="106" y="167.1">17</text>
<text x="190.1" y="164.6">1</text>
<text x="194.4" y="166.2">VCC1</text>
<text x="213.7" y="166.2">VCC2</text>
<text x="222.8" y="164.6">16</text>
<text x="28" y="172.3">C44</text>
<text x="34.1" y="170.8">+5B</text>
<text x="49.1" y="172.2">26</text>
<text x="49.1" y="169.7">27</text>
<text x="54.7" y="173.8">TOSC2/PC7</text>
<text x="54.7" y="171.3">AVCC</text>
<text x="54.7" y="168.7">GND#28</text>
<text x="93.4" y="173.8">PC0/SCL</text>
<text x="94.1" y="171.3">GND#18</text>
<text x="94.3" y="168.7">VCC#17</text>
<text x="106" y="172.2">19</text>
<text x="106" y="169.7">18</text>
<text x="119.5" y="168.2">+5B</text>
<text x="177.9" y="171.8">C30</text>
<text x="190.1" y="169.7">2</text>
<text x="190.1" y="172.2">8</text>
<text x="194.4" y="171.3">1GND1</text>
<text x="194.4" y="173.8">2GND1</text>
<text x="212.2" y="171.3">1GND2</text>
<text x="212.2" y="173.8">2GND2</text>
<text x="222.8" y="169.7">15</text>
<text x="222.8" y="172.2">9</text>
<text x="241.4" y="171.8">C43</text>
<text x="28" y="179.9">0.1u</text>
<text x="49.1" y="179.8">23</text>
<text x="49.1" y="177.3">24</text>
<text x="49.1" y="174.8">25</text>
<text x="54.7" y="178.9">TDI/PC5</text>
<text x="54.7" y="176.4">TOSC1/PC6</text>
<text x="93.2" y="176.4">PC1/SDA</text>
<text x="93.3" y="178.9">PC2/TCK</text>
<text x="106" y="179.8">22</text>
<text x="106" y="174.8">20</text>
<text x="106" y="177.3">21</text>
<text x="142.8" y="177.3">TxTM</text>
<text x="142.8" y="179.9">RxTM</text>
<text x="177.9" y="175.3">0.1u</text>
<text x="203.3" y="177.4">ADuM3402</text>
<text x="241.4" y="175.3">0.1u</text>
<text x="54.7" y="181.4">TDO/PC4</text>
<text x="71.5" y="185">ATmega164</text>
<text x="93" y="181.4">PC3/TMS</text>
<text x="22.9" y="190.1">GND</text>
<text x="40.7" y="190.1">GND</text>
<text x="111.8" y="187.5">GND</text>
<text x="172.8" y="187.5">GND</text>
<text x="236.3" y="187.5">GNDR</text>
</g>
</svg>
